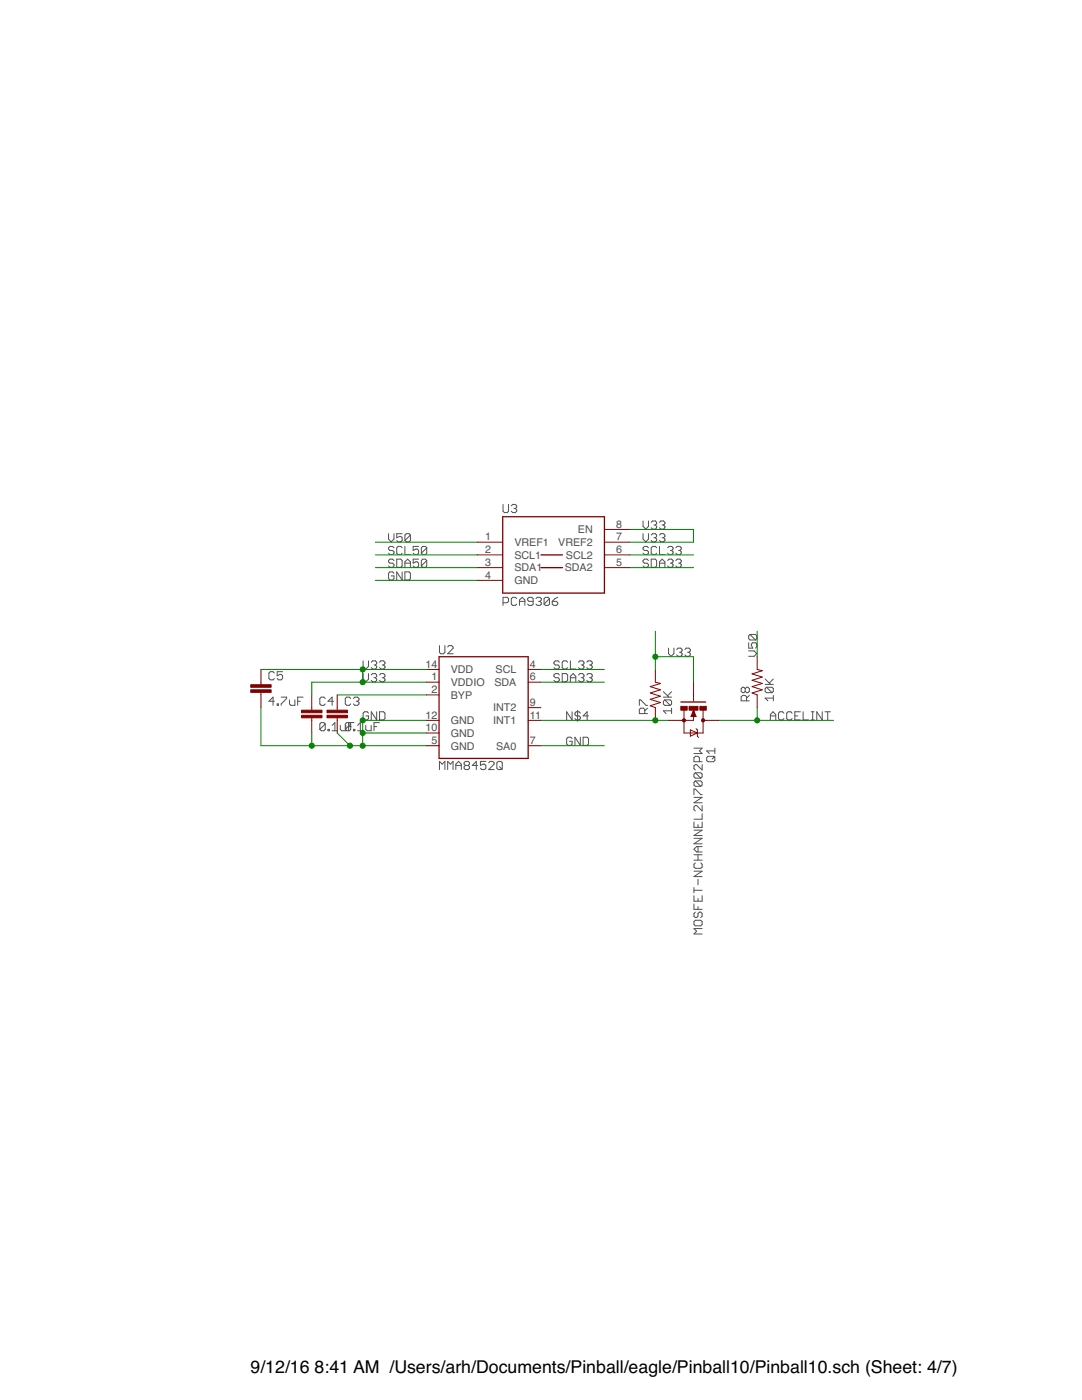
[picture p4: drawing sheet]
<svg xmlns="http://www.w3.org/2000/svg" width="216mm" height="279mm" viewBox="0 0 216 279" stroke-linecap="round" stroke-linejoin="round" font-family="sans-serif">
<g fill="none" stroke="#505050" stroke-width=".2">
<path d="M77.5 106.5v1.1l.6 .5 .5-.5v-1.1M78.6 114.4l-.3-.3h-.5l-.3 .3v1.1l.3 .3h.5l.3-.3v-.6h-.5M78.6 109.3l-.3-.2h-.5l-.3 .2v.3l.3 .3h.5l.3 .2v.3l-.3 .3h-.5l-.3-.3M78.6 111.9l-.3-.3h-.5l-.3 .3v.2l.3 .3h.5l.3 .3v.2l-.3 .3h-.5l-.3-.3M79.2 111.6h.8l.2 .3v1l-.2 .3h-.8zM80.2 106.5h-1v.8l.5-.2h.3l.2 .2v.6l-.2 .2h-.6l-.2-.2M80.2 109.3l-.2-.2h-.6l-.2 .2v1.1l.2 .3h.6l.2-.3M80.2 114.1v1.7l-1-1.7v1.7M80.8 114.1h.8l.3 .3v1.1l-.3 .3h-.8zM80.8 109.1v1.6h1.1M80.8 113.2v-1.1l.5-.5 .6 .5v1.1M80.8 112.4h1.1"/>
<path d="M81.9 106.8l-.3-.3h-.5l-.3 .3v1.1M81.9 106.8v1.1l-.3 .2h-.5l-.3-.2M81.9 106.8l-1.1 1.1M83.5 111.6h-1.1v.8l.6-.3h.2l.3 .3v.5l-.3 .3h-.5l-.3-.3M83.5 109.1h-1.1v.8l.6-.3h.2l.3 .3v.5l-.3 .3h-.5l-.3-.3M85.2 111.9l-.3-.3h-.6l-.2 .3v1M85.2 111.9v1l-.3 .3h-.6l-.2-.3M85.2 109.3l-.3-.2h-.6l-.2 .2v1.1M85.2 109.3v1.1l-.3 .3h-.6l-.2-.3M85.2 109.3l-1.1 1.1M85.2 111.9l-1.1 1M100.4 100.7v1.3l.2 .3h.6l.3-.3v-1.3"/>
<path d="M102 100.9l.3-.2h.5l.3 .2v.3l-.3 .3M102.6 101.5h.2M102.8 101.5l.3 .2v.3l-.3 .3h-.5l-.3-.3M103.1 119.5l-.3-.3h-.5l-.3 .3v1.1l.3 .2h.5l.3-.2M106.9 119.5l.3-.3h.5l.3 .3v.2l-.3 .3M109.6 119.5l-.2-.3h-.6l-.2 .3v1.1M109.6 119.5v1.1l-.2 .2h-.6l-.2-.2M109.6 119.5l-1 1.1M111.3 119.2l-.6 .3-.5 .5M128.3 104v1.1l.6 .5 .5-.5v-1.1M128.3 106.5v1.1l.6 .5 .5-.5v-1.1M129.4 111.9l-.3-.3h-.5l-.3 .3v.2l.3 .3h.5l.3 .3v.2l-.3 .3h-.5l-.3-.3"/>
<path d="M129.4 109.3l-.3-.2h-.5l-.3 .2v.3l.3 .3h.5l.3 .2v.3l-.3 .3h-.5l-.3-.3M129.9 111.6h.9l.2 .3v1l-.2 .3h-.9zM129.9 104.2l.3-.2h.6l.2 .2v.3l-.2 .3M129.9 106.8l.3-.3h.6l.2 .3v.3l-.2 .2M130.5 107.3h.3M130.5 104.8h.3M130.8 104.8l.2 .3v.2l-.2 .3h-.6l-.3-.3M130.8 107.3l.2 .3v.3l-.2 .2h-.6l-.3-.2M131 109.3l-.2-.2h-.6l-.3 .2v1.1l.3 .3h.6l.2-.3M131.6 112.4h1.1M131.6 109.1v1.6h1.1M131.6 113.2v-1.1l.5-.5 .6 .5v1.1"/>
<path d="M131.6 104.2l.2-.2h.6l.3 .2v.3l-.3 .3M131.6 106.8l.2-.3h.6l.3 .3v.3l-.3 .2M132.1 107.3h.3M132.1 104.8h.3M132.4 104.8l.3 .3v.2l-.3 .3h-.6l-.2-.3M132.4 107.3l.3 .3v.3l-.3 .2h-.6l-.2-.2M133.2 111.9l.3-.3h.5l.3 .3v.2l-.3 .3M133.2 109.3l.3-.2h.5l.3 .2v.3l-.3 .3M133.8 112.4h.2M133.8 109.9h.2M134 112.4l.3 .3v.2l-.3 .3h-.5l-.3-.3M134 109.9l.3 .2v.3l-.3 .3h-.5l-.3-.3"/>
<path d="M134.9 111.9l.2-.3h.6l.2 .3v.2l-.2 .3M134.9 109.3l.2-.2h.6l.2 .2v.3l-.2 .3M135.4 112.4h.3M135.4 109.9h.3M135.7 112.4l.2 .3v.2l-.2 .3h-.6l-.2-.3M135.7 109.9l.2 .2v.3l-.2 .3h-.6l-.2-.3M54.7 140h-1l.8-.9v1.7M54.7 134.3l-.2-.3h-.6l-.2 .3v1.1l.2 .3h.6l.2-.3M56.1 139.1h1.1v.3l-1.1 1.1v.3M56.4 134h-1.1v.9l.5-.3h.3l.3 .3v.5l-.3 .3h-.5l-.3-.3M57.8 139.7v.8l.2 .3h.8v-1.1M59.4 140h.5"/>
<path d="M60.5 139.1h-1.1v1.7M64.9 139.4l-.3-.3h-.5l-.3 .3v1.1l.3 .3h.5l.3-.3M66.5 140h-1.1l.9-.9v1.7M70 139.4l-.3-.3h-.5l-.3 .3v1.1l.3 .3h.5l.3-.3M70.5 139.4l.3-.3h.6l.2 .3v.3l-.2 .3M71.1 140h.3M71.4 140l.2 .2v.3l-.2 .3h-.6l-.3-.3M72.5 131.9v1.1l.5 .5 .5-.5v-1.1M72.5 134.4v1.1l.5 .6 .5-.6v-1.1M74.1 132.2l.3-.3h.5l.3 .3v.2l-.3 .3M74.1 134.7l.3-.3h.5l.3 .3v.3l-.3 .3M74.6 135.3h.3"/>
<path d="M74.6 132.7h.3M74.9 132.7l.3 .3v.2l-.3 .3h-.5l-.3-.3M74.9 135.3l.3 .2v.3l-.3 .3h-.5l-.3-.3M75.7 132.2l.3-.3h.5l.3 .3v.2l-.3 .3M75.7 134.7l.3-.3h.5l.3 .3v.3l-.3 .3M76.3 135.3h.2M76.3 132.7h.2M76.5 132.7l.3 .3v.2l-.3 .3h-.5l-.3-.3M76.5 135.3l.3 .2v.3l-.3 .3h-.5l-.3-.3M87.7 128.8v1.4l.2 .3h.6l.3-.3v-1.4M89.3 129.1l.3-.3h.5l.3 .3v.3l-1.1 1.1h1.1M100.4 120.3h.8l.3-.3v-.5l-.3-.3h-.8v1.6"/>
<path d="M103.7 120.8v-1.1l.5-.5 .5 .5v1.1M103.7 120h1M106.4 120h-.8l-.3-.3v-.2l.3-.3h.5l.3 .3v1.1l-.3 .2h-.5l-.3-.2M107.5 120h.2M107.7 120l.3 .3v.3l-.3 .2h-.5l-.3-.2M110.2 120h.8l.3 .3v.3l-.3 .2h-.5l-.3-.2zM111.6 134.7l-.2-.3h-.6l-.3 .3v.3l.3 .3h.6l.2 .2v.3l-.2 .3h-.6l-.3-.3M111.6 132.2l-.2-.3h-.6l-.3 .3v.2l.3 .3h.6l.2 .3v.2l-.2 .3h-.6l-.3-.3M112.2 134.4h.8l.3 .3v1.1l-.3 .3h-.8zM113.3 132.2l-.3-.3h-.6l-.2 .3v1l.2 .3h.6l.3-.3M113.8 135.3h1.1M113.8 131.9v1.6h1.1"/>
<path d="M113.8 136.1v-1.1l.6-.6 .5 .6v1.1M115.4 134.7l.3-.3h.6l.2 .3v.3l-.2 .3M115.4 132.2l.3-.3h.6l.2 .3v.2l-.2 .3M116 135.3h.3M116 132.7h.3M116.3 135.3l.2 .2v.3l-.2 .3h-.6l-.3-.3M116.3 132.7l.2 .3v.2l-.2 .3h-.6l-.3-.3M117.1 134.7l.2-.3h.6l.3 .3v.3l-.3 .3M117.1 132.2l.2-.3h.6l.3 .3v.2l-.3 .3M117.6 135.3h.3M117.6 132.7h.3M117.9 135.3l.3 .2v.3l-.3 .3h-.6l-.2-.3"/>
<path d="M117.9 132.7l.3 .3v.2l-.3 .3h-.6l-.2-.3M132.4 139.1h1.6M132.4 138l1.1 1.1M132.7 139.7h1l.3 .3v.5l-.3 .3M132.7 139.7l-.3 .3v.5l.3 .3h1M132.7 139.7l1 1.1M133.4 129.3v1.2l.5 .5 .6-.5v-1.2M134 138l-.8 .9M135 129.6l.3-.3h.5l.3 .3v.3l-.3 .3M135.6 130.2h.2M135.8 130.2l.3 .3v.2l-.3 .3h-.5l-.3-.3M136.7 129.6l.2-.3h.6l.3 .3v.3l-.3 .3"/>
<path d="M137.2 130.2h.3M137.5 130.2l.3 .3v.2l-.3 .3h-.6l-.2-.3M148.7 137.4l-.3-.2h-.2l-.3 .2v.6l.3 .2h.2l.3-.2M148.7 137.4l.3-.2h.2l.3 .2v.6l-.3 .2h-.2l-.3-.2M148.7 137.4v.6M149 139.9v-.8l-.3-.3h-.5l-.3 .3v.8h1.6M149.4 128.3v1h.8l-.3-.8 .3-.2h.5l.3 .2v.6l-.3 .2M149.4 129.9h1.1l.5 .6-.5 .5h-1.1M149.5 138.8l-.5 .5M149.6 126.6l-.2 .3v.5l.2 .3h1.1M149.6 126.6h1.1l.3 .3v.5l-.3 .3M149.6 126.6l1.1 1.1"/>
<path d="M152.7 136.6h1.6M152.7 135.5l1.1 1.1M153 137.2h1.1l.2 .2v.6l-.2 .2M153 137.2l-.3 .2v.6l.3 .2h1.1M153 137.2l1.1 1M154.3 139.3h-1.6l.5 .6M154.3 138.8v1.1M154.3 135.5l-.8 .8M55.3 140.5h.3v.3h-.3zM64.9 144.5l-.3-.3h-.5l-.3 .3v1.1M64.9 144.5v1.1l-.3 .2h-.5l-.3-.2M64.9 144.5l-1.1 1.1"/>
<path d="M65.4 145.6h.3v.2h-.3zM66.3 145.8h1.1M66.3 144.8l.5-.6v1.6M67.9 144.8v.8l.3 .2h.8v-1M69.6 145h.5M69.6 144.2v1.6M69.7 144.2l.3 .3M70 144.5v1.1l-.3 .2h-.5l-.3-.2M70 144.5l-1.1 1.1M70.5 145.6h.3v.2h-.3zM70.6 144.2h-1.4l-.3 .3v1.1M71.4 145.8h1"/>
<path d="M71.4 144.8l.5-.6v1.6M73 144.8v.8l.3 .2h.8v-1M73.5 142.3l-.2-.3h-.6l-.2 .3v1.1l.2 .3h.6l.2-.3v-.5h-.5M74.6 145h.6M75.2 142v1.7l-1.1-1.7v1.7M75.7 144.2h-1.1v1.6M75.7 142h.8l.3 .3v1.1l-.3 .3h-.8zM87.7 153.6v-1.6l.5 .5 .6-.5v1.6M89.3 153.6v-1.6l.6 .5 .5-.5v1.6M91 153.6v-1.1l.5-.5 .6 .5v1.1M91 152.8h1.1M92.9 152.8h.5"/>
<path d="M92.9 152.8l-.3-.3v-.3l.3-.2h.5l.3 .2v.3l-.3 .3M92.9 152.8l-.3 .2v.3l.3 .3h.5l.3-.3v-.3l-.3-.2M95.3 152.8h-1.1l.8-.8v1.6M96.9 152h-1v.8l.8-.3 .2 .3v.5l-.2 .3h-.6l-.2-.3M97.5 152.2l.3-.2h.5l.3 .2v.3l-1.1 1.1h1.1M99.4 152h.5l.3 .2v1.1l-.3 .3h-.5l-.3-.3v-1.1zM99.7 153l.5 .6M114.2 147.4l-.3-.3h-.6l-.2 .3v1.1l.2 .3h.6l.3-.3v-.6h-.6M114.2 142v1.7l-1.1-1.7v1.7M115.3 141.8v2.2M115.8 142.3l-.3-.3h-.5l-.3 .3v.3l.3 .3h.5l.3 .2v.3l-.3 .3h-.5l-.3-.3M115.8 147.1v1.7l-1.1-1.7v1.7"/>
<path d="M116.4 147.1h.8l.2 .3v1.1l-.2 .3h-.8zM117.4 142.9h-1l.8-.9v1.7M127.6 140.8v-1.1h.2l1.1 1.1h.3M128.7 142.4v-.8l-.3-.3h-.6l-.2 .3v.8h1.6M129.2 141.3l-.5 .6M134 141.9h-1.6l.5 .5M134 141.3v1.1M138.5 158.6v-1.1h.2l1.1 1.1h.3M138.5 159.1h1.6l-1.6 1.1h1.6M138.5 149.3h1.6l-.5 .6 .5 .5h-1.6M138.7 154.2l-.2 .3v.5l.2 .3h1.1M138.7 155.9l-.2 .2v.6l.2 .2h1.1"/>
<path d="M138.7 154.2h1.1l.3 .3v.5l-.3 .3M138.7 155.9h1.1l.3 .2v.6l-.3 .2M138.7 155.9l1.1 1M138.7 154.2l1.1 1.1M139.6 152v-.8l-.3-.3h-.6l-.2 .3v.8h1.6M140.1 152.6v1.1l-1.1-1.1h-.3l-.2 .2v.6l.2 .3M141.3 150.9h1.1l.2 .3v.6l-.2 .2h-1.1l-.3-.2v-.6zM142.6 149.3v1.1M142.6 150.9l-.5 .6M142.6 149.9h-1.6l.5 .5M153.7 142.9h1.1M153.7 143.7v-1.1l.5-.6 .6 .6v1.1"/>
<path d="M156.4 142.3l-.3-.3h-.5l-.3 .3v1.1l.3 .3h.5l.3-.3M158.1 142.3l-.3-.3h-.6l-.2 .3v1.1l.2 .3h.6l.3-.3M158.6 142.9h.6M159.7 142h-1.1v1.7h1.1M160.3 142v1.7h1M161.9 142h.5M161.9 143.7h.5M162.2 142v1.7M164.1 142v1.7l-1.1-1.7v1.7M164.6 142h1.1M165.2 142v1.7M138.5 164v1.1h1.6v-1.1"/>
<path d="M138.5 177.1v1.1M138.5 178.8v1.1h1.6v-1.1M138.5 177.7h1.6M138.5 173.9h1.6l-1.6 1h1.6M138.5 171.7h1.6M138.5 170.6h1.6M138.5 167.3h1.6l-1.6 1.1h1.6M138.5 165.7h1.6l-1.6 1.1h1.6M138.7 172.2l-.2 .3v.5l.2 .3h1.1l.3-.3v-.5l-.3-.3M139.3 164.6v.5M139.3 169v1M139.3 170.6v1.1"/>
<path d="M139.3 175.5v1.1M139.3 179.3v.6M140.1 160.8v1l-1.1-1h-.3l-.2 .2v.6l.2 .2M140.1 162.4v1.1h-1.6M140.1 169h-1.1l-.5 .5 .5 .5h1.1M138.5 180.4v1.1h1.6M138.5 183.9l.2-.2h1.1l.3 .2v.6l-.3 .3h-1.1l-.2-.3zM138.7 182l-.2 .3v.6l.2 .2h.3l.3-.2v-.6l.3-.3h.2l.3 .3v.6l-.3 .2M139.3 180.9v.6M140.1 185.3h-1.6l.5 .5-.5 .6h1.6"/>
</g>
<path d="M100.3 103.1h20.3v15.3h-20.3zM107.9 110.7h4.3M107.9 113.3h4.3M87.6 131.1h17.8v20.3h-17.8zM135.8 140.1h5" fill="none" stroke="#800000" stroke-width=".25"/>
<g fill="none" stroke="#800000" stroke-width=".2">
<path d="M95.2 113.3h5.1M95.2 110.7h5.1M95.2 108.2h5.1M95.2 115.8h5.1M120.6 113.3h5.1M120.6 110.7h5.1M120.6 105.7h5.1M120.6 108.2h5.1M52.1 133.6v3.1M52.1 138.2v3M62.2 138.7v3M67.3 138.7v3"/>
<path d="M85.1 136.1h2.5M85.1 138.7h2.5M85.1 133.6h2.5M105.4 136.1h2.5M105.4 133.6h2.5M130.8 133.6v2.5l1 .3-2 .6 2 .7-2 .6 2 .6-2 .7 2 .6-2 .6 1 .4v2.6M138.4 136.1v3.9M151.1 131.1v2.5l1 .3-2 .6 2 .6-2 .7 2 .6-2 .6 2 .7-2 .6 1 .4v2.5M62.2 143.3v3M67.3 143.3v3M85.1 148.8h2.5M85.1 146.3h2.5"/>
<path d="M85.1 143.8h2.5M105.4 148.8h2.5M105.4 141.2h2.5M105.4 143.8h2.5M136.5 141.7v4.6h3.8v-4.5M137.8 145.7l1.3 .6-1.3 .6zM138.4 142.9v.9h-5.1M138.4 141.7l.5 1.3h-1zM138.9 145.4l.2 .3v1.2l.3 .3M140.3 143.8h3.2"/>
</g>
<g fill="#800000" stroke="#800000" stroke-width=".2">
<circle cx="136.5" cy="143.8" r=".33"/>
<circle cx="140.3" cy="143.8" r=".33"/>
</g>
<g fill="#800000" stroke="#800000" stroke-width=".2">
<path d="M135.8 141h1.3v.7h-1.3z"/>
<path d="M139.7 141h1.2v.7h-1.2z"/>
<path d="M137.5 141h1.8v.7h-1.8z"/>
<path d="M65.3 142.7h4v.6h-4z"/>
<path d="M65.3 141.7h4v.5h-4z"/>
<path d="M60.2 142.7h4v.6h-4z"/>
<path d="M60.2 141.7h4v.5h-4z"/>
<path d="M50 137.7h4.1v.5h-4.1z"/>
<path d="M50 136.7h4.1v.5h-4.1z"/>
</g>
<path d="M138.4 142.6v.3h-.3l.3-.9 .2 .9" fill="none" stroke="#800000" stroke-width=".32"/>
<g fill="none" stroke="#008000" stroke-width=".2">
<path d="M74.9 115.8h20.3M74.9 113.3h20.3M74.9 110.7h20.3M74.9 108.2h20.3M125.7 113.3h12.7M125.7 110.7h12.7M125.7 105.7h12.7v2.5h-12.7M52.1 133.6h33M67.3 138.7h17.8M72.4 133.6v2.5M85.1 136.1h-22.9v2.6M107.9 136.1h12.7"/>
<path d="M107.9 133.6h12.7M130.8 131.1h7.6v5M130.8 126v7.6M151.1 126v5.1M52.1 141.2v7.6h33M62.2 146.3v2.5M67.3 146.3l2.5 2.5M72.4 146.3h12.7M85.1 143.8h-12.7v5M107.9 148.8h12.7M107.9 143.8h25.4M143.5 143.8h22.8"/>
<path d="M151.1 141.2v2.6"/>
</g>
<g fill="#008000" stroke="#008000" stroke-width=".2">
<circle cx="72.4" cy="143.8" r=".51"/>
<circle cx="62.2" cy="148.8" r=".51"/>
<circle cx="69.8" cy="148.8" r=".51"/>
<circle cx="72.4" cy="148.8" r=".51"/>
<circle cx="72.4" cy="146.3" r=".51"/>
<circle cx="130.8" cy="143.8" r=".51"/>
<circle cx="72.4" cy="136.1" r=".51"/>
<circle cx="72.4" cy="133.6" r=".51"/>
<circle cx="130.8" cy="131.1" r=".51"/>
<circle cx="151.1" cy="143.8" r=".51"/>
</g>
<g font-size="3.5">
<text x="50" y="274.1">9/12/16</text>
<text x="62.8" y="274.1">8:41 AM /Users/arh/Documents/Pinball/eagle/Pinball10/Pinball10.sch (Sheet: 4/7)</text>
</g>
<g font-size="2.1" fill="#505050">
<text x="96.8" y="107.9">1</text>
<text x="115.3" y="106.4">EN</text>
<text x="123" y="105.3">8</text>
<text x="123" y="107.9">7</text>
<text x="96.8" y="112.9">3</text>
<text x="96.8" y="110.4">2</text>
<text x="102.6" y="111.5">SCL1</text>
<text x="102.6" y="109">VREF1</text>
<text x="111.4" y="109">VREF2</text>
<text x="112.9" y="111.5">SCL2</text>
<text x="123" y="110.4">6</text>
<text x="123" y="112.9">5</text>
<text x="96.8" y="115.5">4</text>
<text x="102.6" y="114.1">SDA1</text>
<text x="102.6" y="116.6">GND</text>
<text x="112.7" y="114.1">SDA2</text>
<text x="84.9" y="133.2">14</text>
<text x="86.1" y="135.8">1</text>
<text x="89.9" y="136.9">VDDIO</text>
<text x="89.9" y="134.4">VDD</text>
<text x="98.6" y="136.9">SDA</text>
<text x="98.9" y="134.4">SCL</text>
<text x="105.7" y="133.2">4</text>
<text x="105.7" y="135.8">6</text>
<text x="84.9" y="143.4">12</text>
<text x="86.1" y="138.3">2</text>
<text x="89.9" y="139.4">BYP</text>
<text x="98.4" y="142">INT2</text>
<text x="105.7" y="140.9">9</text>
<text x="105.7" y="143.4">11</text>
<text x="84.9" y="145.9">10</text>
<text x="86.1" y="148.5">5</text>
<text x="89.9" y="149.6">GND</text>
<text x="89.9" y="147.1">GND</text>
<text x="89.9" y="144.5">GND</text>
<text x="98.4" y="144.5">INT1</text>
<text x="99" y="149.6">SA0</text>
<text x="105.7" y="148.5">7</text>
</g>
</svg>
